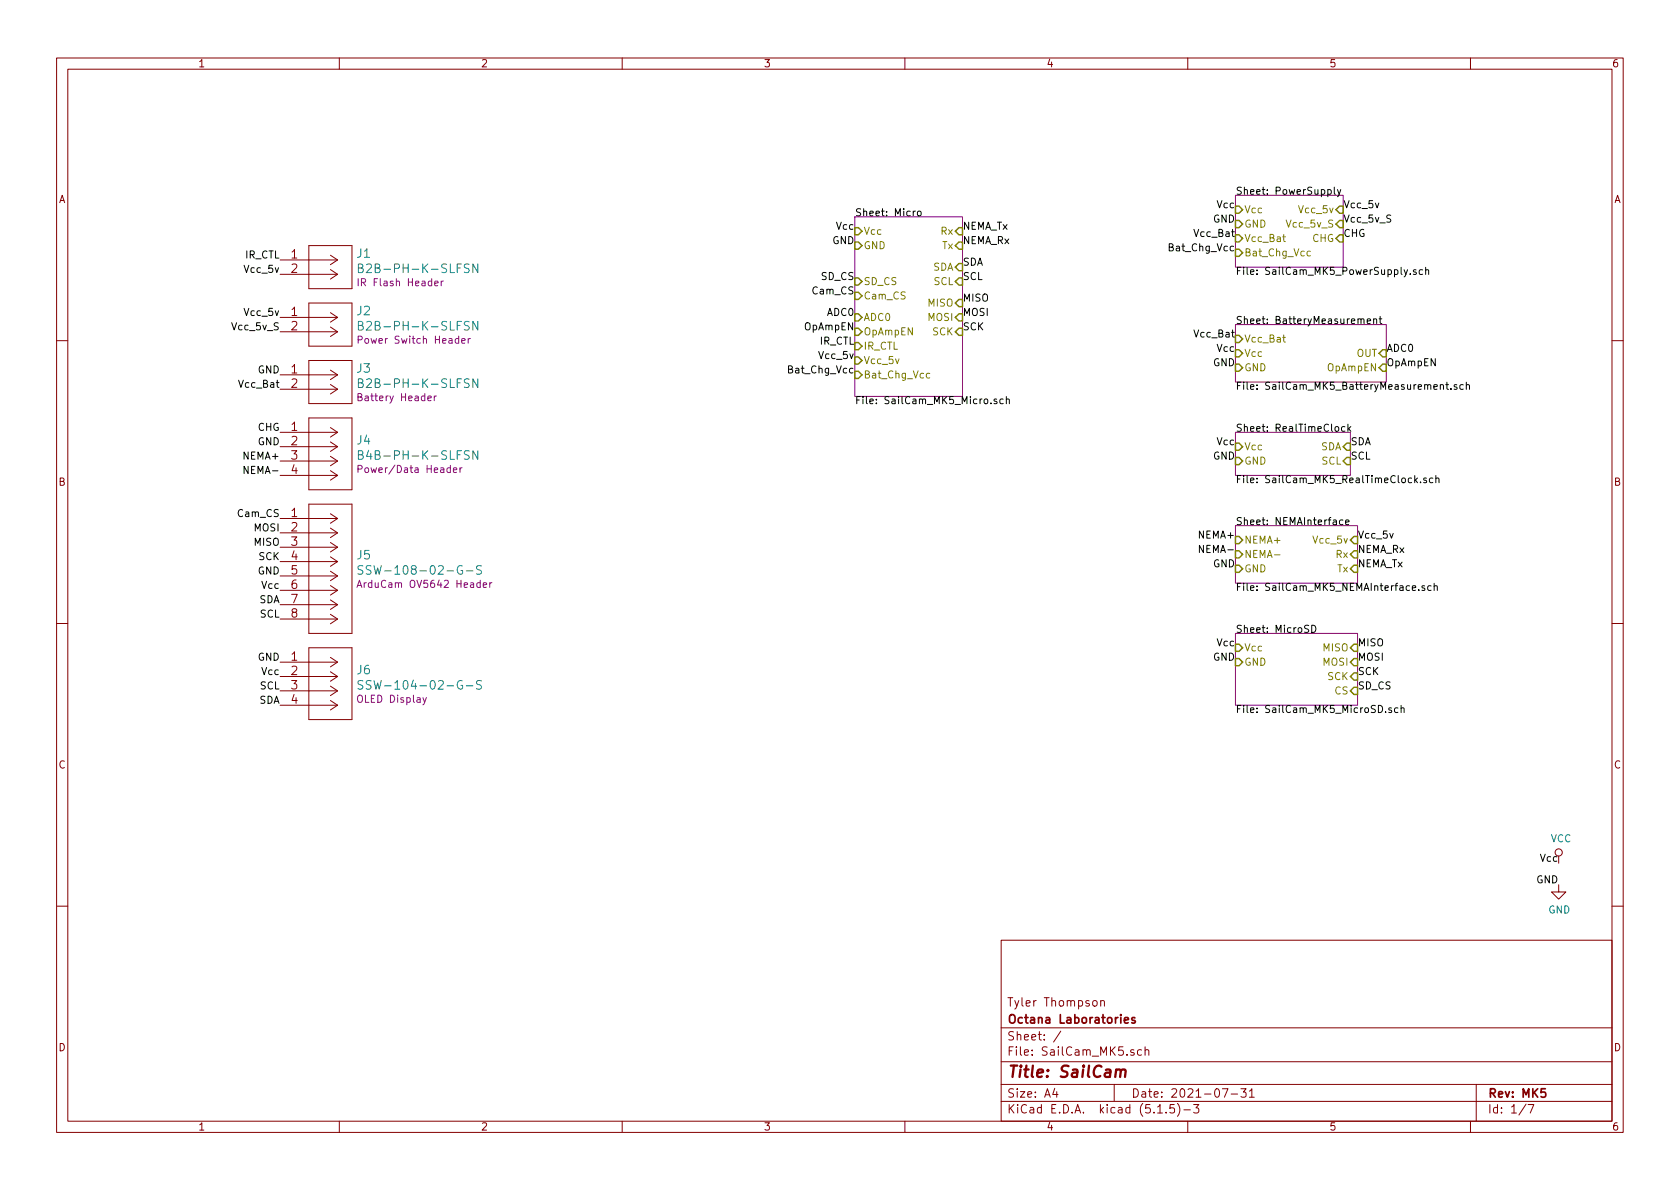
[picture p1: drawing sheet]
<svg xmlns="http://www.w3.org/2000/svg" width="297mm" height="210mm" viewBox="0 0 297 210" stroke-linecap="round" stroke-linejoin="round" font-family="sans-serif">
<g fill="none" stroke="#840000" stroke-width=".18">
<path d="M10 10.3h277v189.9h-277zM12 12.2h273v186.1h-273zM60 10.3v1.9M110 10.3v1.9M160 10.3v1.9M210 10.3v1.9M260 10.3v1.9M49.5 58.7h10.2M49.5 56.1h10.2M49.5 48.5h10.2M49.5 46h10.2M54.6 43.4h7.6v7.6h-7.6z"/>
<path d="M54.6 53.6h7.6v7.6h-7.6zM58.4 57.8l1.3 .9M58.4 55.3l1.3 .8M58.4 47.7l1.3 .8M58.4 45.1l1.3 .9M59.7 58.7l-1.3 .8M59.7 56.1l-1.3 .9M59.7 48.5l-1.3 .8M59.7 46l-1.3 .8M10 60.2h2M49.5 68.8h10.2M49.5 66.3h10.2"/>
<path d="M49.5 79h10.2M49.5 76.4h10.2M54.6 63.7h7.6v7.7h-7.6zM54.6 73.9h7.6v12.7h-7.6zM58.4 68l1.3 .8M58.4 65.5l1.3 .8M58.4 78.2l1.3 .8M58.4 75.6l1.3 .8M59.7 68.8l-1.3 .9M59.7 66.3l-1.3 .8M59.7 79l-1.3 .8M59.7 76.4l-1.3 .9"/>
<path d="M285 60.2h2M49.5 84.1h10.2M49.5 81.5h10.2M49.5 99.3h10.2M49.5 96.8h10.2M49.5 94.2h10.2M49.5 91.7h10.2M54.6 89.1h7.6v22.9h-7.6zM58.4 83.2l1.3 .9M58.4 80.7l1.3 .8M58.4 98.5l1.3 .8M58.4 95.9l1.3 .9"/>
<path d="M58.4 93.4l1.3 .8M58.4 90.9l1.3 .8M59.7 84.1l-1.3 .8M59.7 81.5l-1.3 .9M59.7 99.3l-1.3 .8M59.7 96.8l-1.3 .8M59.7 94.2l-1.3 .9M59.7 91.7l-1.3 .8M10 110.3h2M49.5 119.6h10.2M49.5 117.1h10.2M49.5 109.5h10.2"/>
<path d="M49.5 106.9h10.2M49.5 104.4h10.2M49.5 101.8h10.2M54.6 114.5h7.6v12.7h-7.6zM58.4 118.8l1.3 .8M58.4 116.3l1.3 .8M58.4 108.6l1.3 .9M58.4 106.1l1.3 .8M58.4 103.6l1.3 .8M58.4 101l1.3 .8M59.7 119.6l-1.3 .9M59.7 117.1l-1.3 .8"/>
<path d="M59.7 109.5l-1.3 .8M59.7 106.9l-1.3 .9M59.7 104.4l-1.3 .8M59.7 101.8l-1.3 .9M285 110.3h2M49.5 124.7h10.2M49.5 122.2h10.2M58.4 123.9l1.3 .8M58.4 121.3l1.3 .9M59.7 124.7l-1.3 .8M59.7 122.2l-1.3 .8M275.6 156.5v1.2h1.3l-1.3 1.3-1.3-1.3h1.3"/>
<path d="M10 160.2h2M177 166.3h108v32h-108zM193.3 177.1l.2-.2 .4 .2v.7l-.2 .1-.4-.1zM194.6 177.1l.1-.1a.37 .37 0 0 1 .6 .1v.8M194.6 176.9v1M285 160.2h2M60 198.3v1.9M110 198.3v1.9M160 198.3v1.9M177 194.8h108M177 191.8h108M177 187.8h108"/>
<path d="M177 181.8h108M186.5 192.5l-.4 1h1M186.8 193v1M187.6 182.3l-1.3 2M197 191.8v3M200.5 185.7a.37 .37 0 0 0-.6 .1l.1 .2 .5 .2 .1 .1-.3 .3-.4-.1M201.8 185.7l-.4-.1-.3 .3 .1 .6 .2 .1 .4-.1M202.5 185.7a.37 .37 0 0 1 .6 .1v.8M202.5 185.1v1.5M204.7 196.8h.8M206.2 196.7v.1M207.6 195.3h-.7l-.1 .7 .2-.1 .5 .1 .2 .2-.1 .5-.2 .1-.6-.1"/>
<path d="M208.2 195.1a1.71 1.71 0 0 1 0 2.3M209.3 196.3h1.2M210 198.3v1.9M211 195.3h1l-.5 .6 .4 .1v.7l-.2 .1-.7-.1M216.1 192.5h1l-.6 1.5M217.7 193.5h1.1M219.4 192.5h.9l-.5 .6 .5 .1v.7l-.3 .1-.6-.1M220.9 193l.4-.5v1.5M220.9 194h.9M260 198.3v1.9M261 191.8v6.5M269.8 195.2l-1.2 2"/>
<path d="M270.2 195.3h1l-.6 1.5"/>
<circle cx="275.6" cy="150.7" r=".63"/>
</g>
<path d="M198.8 180.4l.7-.1v-.3l-.5-.1-.2 .2 .1 .7h.6M200.7 180l-.4-.1-.2 .2 .1 .3 .5 .1v.3h-.6M273.2 192.5h-.7v.7l.2-.1 .5 .1 .1 .2-.1 .5-.2 .1-.5-.1" fill="none" stroke="#840000" stroke-width=".3"/>
<path d="M197.3 189.3a.5 .5 0 0 1 .9 .1l-.2 1M198.2 189.4a.47 .47 0 0 1 .4-.3 .47 .47 0 0 1 .4 .3l-.1 1" fill="none" stroke="#840000" stroke-width=".41"/>
<g fill="none" stroke="#840084" stroke-width=".18">
<path d="M151.1 38.3h19.1v31.8h-19.1zM218.4 34.5h19.1v12.7h-19.1zM63.3 49.3v1.2M78 49.7v.8M78.4 49.7l-.4 .2M82.8 59.9v.8M83.2 59.9l-.4 .2M218.4 57.4h26.7v10.2h-26.7zM63.3 70.2l.6-.1 .1-.2-.1-.2-.6-.1v1.3h.5l.2-.2v-.3l-.3-.2M63.3 60.1l.7-.1v-.4l-.2-.2h-.5v1.3M76.8 70v.9M77.2 70l-.4 .3"/>
<path d="M81.6 60.3l.6-.1v-.3h-.4l-.2 .1 .1 .6h.5M218.4 76.4h20.4v7.7h-20.4zM63.3 83l.6-.1 .1-.2v-.3l-.2-.1h-.5v1.3M80.2 83.1l.6-.1-.1-.2-.3-.1-.2 .2v.6h.5M81.3 82.7v.9M81.7 82.7l-.3 .1-.1 .2M218.4 93h21.6v10.1h-21.6zM63.1 103.9l.5-1.3 .4 1.3M63.2 103.5h.7M85.4 103.4l.7-.1-.1-.2-.4-.1-.2 .2 .1 .6h.5M86.6 103v.9M87 103l-.4 .3"/>
<path d="M218.4 112h21.6v12.7h-21.6zM75.4 123.4l-.4 1.1-.2 .1"/>
</g>
<g fill="none" stroke="#000" stroke-width=".18">
<path d="M161.8 37.3l-.3 .3M162.3 37.5l.1-.2 .4 .2 .1 .4-.2 .2-.3 .1-.1-.2zM234.8 33.6l.3-.1 .3 .3-.1 .5h-.5M235.9 33.1v1.1l.2 .2M236.5 33.5l.3 .9M237.1 33.5l-.4 1.2-.2 .1M240.6 56.6l.2-.2h.3l.1 .8M241.7 56.8l.6-.1v-.3h-.4l-.2 .2 .1 .6h.5M242.9 56.5l.2-.1h.3v.8M242.9 56.4v.8M243.8 56.4h.5M244 56v1l.3 .2"/>
<path d="M248.9 47.7l-.5 1.1-.1 .2M249.4 48.4v.1M250.4 47.7h-.3l-.2 .2 .1 .2 .4 .1v.3h-.5M251.5 47.7h-.3l-.3 .2 .1 .6h.5M252.1 47.8l.1-.1h.4v.8M252.1 47.3v1.2M176.2 70.6h-.3l-.2 .1 .1 .2 .4 .1v.3h-.5M177.4 70.6h-.4l-.2 .2 .1 .5h.5M177.9 70.7l.2-.1h.3l.1 .8M177.9 70.1v1.3M236.1 75.6l.2-.2 .4 .2v.4l-.1 .2-.3 .1-.2-.2zM237.8 75.5l-.4-.1-.2 .3 .1 .5h.5"/>
<path d="M238.3 75v1.3M238.5 75.8l.3 .5M238.8 75.4l-.5 .5M254.7 68.1l.1-.1 .3 .1 .1 .8M255.6 68h.5M255.8 67.6v1.1l.3 .2M256.5 68.7v.2M257.6 68.1l-.3-.1-.2 .2v.2l.5 .1v.3h-.5M258.7 68.1l-.3-.1-.3 .2 .1 .6h.5M259.3 68.1l.1-.1 .3 .1 .1 .8M259.3 67.6v1.3M43.9 82.5v1.2l-.7-1.2v1.2"/>
<path d="M212.8 96.4v1.3l-.7-1.3v1.3M237.4 92l-.3-.1-.3 .3 .2 .5h.4M237.9 92.3l.6-.1v-.2l-.4-.1-.2 .2 .1 .6h.5M250.3 84.9l.3 .5M250.6 84.5l-.5 .5M251.2 85.2v.2M252.2 84.6l-.3-.1-.2 .2 .1 .2 .4 .1v.3h-.5M253.3 84.6l-.3-.1-.3 .3 .2 .5h.4M253.9 84.7l.2-.2 .3 .1v.8M253.9 84.1v1.3M231.4 110.6h-.5l-.2 .1v.3l.6 .3 .1 .3-.3 .2h-.4M231.9 110.6a.64 .64 0 0 1 .8 .6 .64 .64 0 0 1-.8 .6z"/>
<path d="M249.7 104l.6-.1v-.3h-.4l-.2 .2 .1 .6h.5M250.9 104.3v.1M251.9 103.6h-.3l-.2 .2 .1 .1 .4 .2v.3h-.5M253 103.6h-.3l-.3 .2 .2 .6h.4M253.6 103.7l.2-.1h.3v.8M253.6 103.1v1.3M246 125.2h-.3l-.2 .1 .1 .2 .4 .1v.4h-.5M247.2 125.2h-.4l-.2 .2 .1 .6h.5M247.7 125.3l.2-.1h.3l.1 .8M247.7 124.7v1.3"/>
</g>
<g fill="none" stroke="#848400" stroke-width=".25">
<path d="M218.4 36.4h.7l.6 .7-.6 .6h-.7zM218.4 39h.7l.6 .6-.6 .7h-.7zM236.9 36.4h.6v1.3h-.6l-.7-.6zM236.9 39h.6v1.3h-.6l-.7-.7zM151.1 40.3h.7l.6 .6-.6 .6h-.7zM151.1 42.8h.7l.6 .6-.6 .7h-.7zM151.1 49.1h.7l.6 .7-.6 .6h-.7zM151.1 51.7h.7l.6 .6-.6 .7h-.7zM151.1 55.5h.7l.6 .6-.6 .7h-.7zM151.1 58h.7l.6 .7-.6 .6h-.7zM169.5 40.3h.7v1.2h-.7l-.6-.6zM169.5 42.8h.7v1.3h-.7l-.6-.7z"/>
<path d="M169.5 46.6h.7v1.3h-.7l-.6-.7zM169.5 49.1h.7v1.3h-.7l-.6-.6zM169.5 53h.7v1.2h-.7l-.6-.6zM169.5 55.5h.7v1.3h-.7l-.6-.7zM169.5 58h.7v1.3h-.7l-.6-.6zM218.4 41.5h.7l.6 .7-.6 .6h-.7zM218.4 44.1h.7l.6 .6-.6 .6h-.7zM218.4 59.3h.7l.6 .6-.6 .7h-.7zM236.2 42.2l.7-.7h.6v1.3h-.6zM151.1 60.6h.7l.6 .6-.6 .6h-.7zM151.1 63.1h.7l.6 .6-.6 .7h-.7zM151.1 65.7h.7l.6 .6-.6 .6h-.7z"/>
<path d="M218.4 78.4h.7l.6 .6-.6 .6h-.7zM218.4 64.4h.7l.6 .6-.6 .7h-.7zM218.4 61.8h.7l.6 .7-.6 .6h-.7zM238.1 78.4h.7v1.2h-.7l-.6-.6zM244.5 61.8h.6v1.3h-.6l-.7-.6zM244.5 64.4h.6v1.3h-.6l-.7-.7zM218.4 80.9h.7l.6 .6-.6 .7h-.7zM218.4 99.9h.7l.6 .7-.6 .6h-.7zM218.4 94.9h.7l.6 .6-.6 .6h-.7zM218.4 97.4h.7l.6 .6-.6 .7h-.7zM238.1 80.9h.7v1.3h-.7l-.6-.7zM238.8 95.5l.6-.6h.6v1.2h-.6z"/>
<path d="M239.4 97.4h.6v1.3h-.6l-.6-.7zM218.4 113.9h.7l.6 .6-.6 .7h-.7zM218.4 116.5h.7l.6 .6-.6 .6h-.7zM238.8 100.6l.6-.7h.6v1.3h-.6zM238.8 119.6l.6-.6h.6v1.3h-.6zM239.4 113.9h.6v1.3h-.6l-.6-.7zM239.4 116.5h.6v1.2h-.6l-.6-.6zM239.4 121.5h.6v1.3h-.6l-.6-.6z"/>
</g>
<path d="M226.8 41.9h.5M226.8 59.7h.5M227 41.4v1.1l.3 .2M227 59.2v1.1l.3 .2M231.7 44.5l-.4-.1-.2 .2 .1 .6h.5M164.4 66.1l-.4-.1-.2 .2 .1 .6h.5M225.3 98.1h1" fill="none" stroke="#848400" stroke-width=".18"/>
<g fill="none" stroke="#008484" stroke-width=".18">
<path d="M63.4 57.6l.6-.1 .2-.2-.2-.4-.6-.1v1.6h.6l.2-.3a.41 .41 0 0 0-.3-.5M63.4 47.4l.6-.1 .2-.2-.2-.3-.6-.1v1.5h.6l.2-.3a.41 .41 0 0 0-.3-.5M84.5 56.8v1.6l-.9-1.6v1.6M84.5 46.7v1.5l-.9-1.5v1.5M63.4 67.7l.6-.1 .2-.2-.2-.3-.6-.1v1.5h.6l.2-.3a.41 .41 0 0 0-.3-.5M84.5 67v1.5l-.9-1.5v1.5M84.5 79.7v1.5l-.9-1.5v1.5M63.4 80.4l.6-.1 .2-.2-.2-.3-.6-.1v1.5h.6l.2-.3a.41 .41 0 0 0-.3-.5M64.2 100.1a.68 .68 0 0 0-.9 0v.5l.7 .3 .2 .3-.3 .3h-.6M65.6 100.1a.62 .62 0 0 0-.8 0v.5l.7 .3 .1 .3-.3 .3h-.6M82.4 101h1.2M85.1 100.1a.68 .68 0 0 0-.8 0v.5l.8 .4v.4a.62 .62 0 0 1-.8 .1"/>
<path d="M64.2 120.4a.68 .68 0 0 0-.9 .1v.4l.7 .3 .2 .4-.3 .3-.6-.1M65.6 120.4a.62 .62 0 0 0-.8 .1v.4l.7 .3 .1 .4-.3 .3-.6-.1M82.4 121.3h1.2M85.1 120.4a.68 .68 0 0 0-.8 .1v.4l.8 .4v.4a.62 .62 0 0 1-.8 .1"/>
</g>
<text font-size="2.8" fill="#840000" x="178" y="190.5">Title: SailCam</text>
<g font-size="2.1" fill="#840000">
<text x="51.5" y="45.7">1</text>
<text x="51.5" y="48.3">2</text>
<text x="51.5" y="55.9">1</text>
<text x="51.5" y="58.4">2</text>
<text x="51.5" y="66">1</text>
<text x="51.5" y="68.6">2</text>
<text x="51.5" y="76.2">1</text>
<text x="51.5" y="78.7">2</text>
<text x="51.5" y="81.3">3</text>
<text x="51.5" y="83.8">4</text>
<text x="51.5" y="91.4">1</text>
<text x="51.5" y="94">2</text>
<text x="51.5" y="96.5">3</text>
<text x="51.5" y="99.1">4</text>
<text x="51.5" y="101.6">5</text>
<text x="51.5" y="104.1">6</text>
<text x="51.5" y="106.7">7</text>
<text x="51.5" y="109.2">8</text>
<text x="51.5" y="116.8">1</text>
<text x="51.5" y="119.4">2</text>
<text x="51.5" y="121.9">3</text>
<text x="51.5" y="124.5">4</text>
<text x="178" y="178">Tyler Thompson</text>
<text x="178" y="184">Sheet: /</text>
<text x="178" y="181">Octana Laboratories</text>
<text x="178" y="186.7">File: SailCam_MK5.sch</text>
<text x="178" y="196.9">KiCad E.D.A. kicad (5.1.5)-3</text>
<text x="178" y="194.1">Size: A4</text>
<text x="200" y="194.1">Date: 2021-07-31</text>
<text x="263" y="194.1">Rev: MK5</text>
<text x="263" y="196.9">Id: 1/7</text>
</g>
<g font-size="2.1" fill="#008484">
<text x="63.1" y="45.6">J1</text>
<text x="65" y="48.3">B2B-PH-K-SLFSN</text>
<text x="63.1" y="55.7">J2</text>
<text x="65" y="58.4">B2B-PH-K-SLFSN</text>
<text x="63.1" y="65.9">J3</text>
<text x="65" y="68.6">B2B-PH-K-SLFSN</text>
<text x="63.1" y="78.6">J4</text>
<text x="65" y="81.3">B4B-PH-K-SLFSN</text>
<text x="63.1" y="98.9">J5</text>
<text x="65.9" y="101.6">SSW-108-02-G-S</text>
<text x="63.1" y="119.2">J6</text>
<text x="65.9" y="121.9">SSW-104-02-G-S</text>
</g>
<g font-size="1.8" fill="#840000">
<text x="35" y="11.9">1</text>
<text x="85" y="11.9">2</text>
<text x="135" y="11.9">3</text>
<text x="185" y="11.9">4</text>
<text x="235" y="11.9">5</text>
<text x="285" y="11.9">6</text>
<text x="10.4" y="35.9">A</text>
<text x="285.4" y="35.9">A</text>
<text x="10.4" y="85.9">B</text>
<text x="285.4" y="85.9">B</text>
<text x="10.4" y="135.9">C</text>
<text x="285.4" y="135.9">C</text>
<text x="10.4" y="185.9">D</text>
<text x="285.4" y="185.9">D</text>
<text x="35" y="199.9">1</text>
<text x="85" y="199.9">2</text>
<text x="135" y="199.9">3</text>
<text x="185" y="199.9">4</text>
<text x="235" y="199.9">5</text>
<text x="285" y="199.9">6</text>
</g>
<g font-size="1.8">
<text x="218.4" y="34.4">Sheet: PowerSupply</text>
<text x="148" y="40.6">Vcc</text>
<text x="151.1" y="38.2">Sheet: Micro</text>
<text x="170.2" y="40.6">NEMA_Tx</text>
<text x="211.5" y="41.9">Vcc_Bat</text>
<text x="214.5" y="39.4">GND</text>
<text x="215.3" y="36.8">Vcc</text>
<text x="237.5" y="41.9">CHG</text>
<text x="237.5" y="39.4">Vcc_5v_S</text>
<text x="237.5" y="36.8">Vcc_5v</text>
<text x="43.3" y="45.7">IR_CTL</text>
<text x="147.2" y="43.2">GND</text>
<text x="170.2" y="43.2">NEMA_Rx</text>
<text x="170.2" y="47">SDA</text>
<text x="207" y="44.4">Bat_Chg_Vcc</text>
<text x="43.4" y="48.3">Vcc_5v</text>
<text x="143.9" y="52.1">Cam_CS</text>
<text x="145.2" y="49.5">SD_CS</text>
<text x="170.2" y="49.5">SCL</text>
<text x="170.2" y="53.3">MISO</text>
<text x="218.4" y="48.6">File: SailCam_MK5_PowerSupply.sch</text>
<text x="41.3" y="58.4">Vcc_5v_S</text>
<text x="43.4" y="55.9">Vcc_5v</text>
<text x="142.3" y="58.4">OpAmpEN</text>
<text x="146.3" y="55.9">ADC0</text>
<text x="170.2" y="58.4">SCK</text>
<text x="170.2" y="55.9">MOSI</text>
<text x="211.5" y="59.7">Vcc_Bat</text>
<text x="218.4" y="57.3">Sheet: BatteryMeasurement</text>
<text x="144.9" y="61">IR_CTL</text>
<text x="145" y="63.5">Vcc_5v</text>
<text x="214.5" y="64.8">GND</text>
<text x="215.3" y="62.2">Vcc</text>
<text x="245.1" y="62.2">ADC0</text>
<text x="245.1" y="64.8">OpAmpEN</text>
<text x="42.5" y="68.6">Vcc_Bat</text>
<text x="45.6" y="66">GND</text>
<text x="139.7" y="66">Bat_Chg_Vcc</text>
<text x="151.1" y="71.5">File: SailCam_MK5_Micro.sch</text>
<text x="218.4" y="68.9">File: SailCam_MK5_BatteryMeasurement.sch</text>
<text x="45.6" y="76.2">CHG</text>
<text x="218.4" y="76.3">Sheet: RealTimeClock</text>
<text x="43.3" y="81.3">NEMA+</text>
<text x="43.7" y="83.8">NEMA-</text>
<text x="45.6" y="78.7">GND</text>
<text x="214.5" y="81.3">GND</text>
<text x="215.3" y="78.7">Vcc</text>
<text x="238.8" y="78.7">SDA</text>
<text x="238.8" y="81.3">SCL</text>
<text x="218.4" y="85.4">File: SailCam_MK5_RealTimeClock.sch</text>
<text x="42.3" y="91.4">Cam_CS</text>
<text x="45" y="94">MOSI</text>
<text x="212.2" y="95.2">NEMA+</text>
<text x="218.4" y="92.9">Sheet: NEMAInterface</text>
<text x="240" y="95.2">Vcc_5v</text>
<text x="45" y="96.5">MISO</text>
<text x="45.6" y="101.6">GND</text>
<text x="45.8" y="99.1">SCK</text>
<text x="212.6" y="97.8">NEMA-</text>
<text x="214.5" y="100.3">GND</text>
<text x="240" y="100.3">NEMA_Tx</text>
<text x="240" y="97.8">NEMA_Rx</text>
<text x="45.8" y="106.7">SDA</text>
<text x="46.4" y="104.1">Vcc</text>
<text x="218.4" y="104.5">File: SailCam_MK5_NEMAInterface.sch</text>
<text x="46" y="109.2">SCL</text>
<text x="218.4" y="111.9">Sheet: MicroSD</text>
<text x="45.6" y="116.8">GND</text>
<text x="46.4" y="119.4">Vcc</text>
<text x="214.5" y="116.8">GND</text>
<text x="215.3" y="114.3">Vcc</text>
<text x="240" y="114.3">MISO</text>
<text x="240" y="116.8">MOSI</text>
<text x="240" y="119.4">SCK</text>
<text x="45.8" y="124.5">SDA</text>
<text x="46" y="121.9">SCL</text>
<text x="240" y="121.9">SD_CS</text>
<text x="218.4" y="126.1">File: SailCam_MK5_MicroSD.sch</text>
<text x="272.4" y="152.4">Vcc</text>
<text x="271.7" y="156.2">GND</text>
</g>
<g font-size="1.8" fill="#848400">
<text x="152.7" y="41.5">Vcc</text>
<text x="166.4" y="41.5">Rx</text>
<text x="220" y="37.7">Vcc</text>
<text x="220" y="40.3">GND</text>
<text x="227.7" y="40.3">Vcc_5v_S</text>
<text x="229.9" y="37.7">Vcc_5v</text>
<text x="152.7" y="44.1">GND</text>
<text x="164.9" y="47.9">SDA</text>
<text x="166.6" y="44.1">Tx</text>
<text x="220" y="42.8">Vcc_Bat</text>
<text x="220" y="45.3">Bat_Chg_Vcc</text>
<text x="232" y="42.8">CHG</text>
<text x="152.7" y="50.4">SD_CS</text>
<text x="152.7" y="53">Cam_CS</text>
<text x="165.1" y="50.4">SCL</text>
<text x="152.7" y="56.8">ADC0</text>
<text x="152.7" y="59.3">OpAmpEN</text>
<text x="164.1" y="54.2">MISO</text>
<text x="164.1" y="56.8">MOSI</text>
<text x="164.9" y="59.3">SCK</text>
<text x="152.7" y="61.8">IR_CTL</text>
<text x="152.7" y="64.4">Vcc_5v</text>
<text x="220" y="60.6">Vcc_Bat</text>
<text x="220" y="65.7">GND</text>
<text x="220" y="63.1">Vcc</text>
<text x="234.7" y="65.7">OpAmpEN</text>
<text x="239.9" y="63.1">OUT</text>
<text x="152.7" y="66.9">Bat_Chg_Vcc</text>
<text x="220" y="79.6">Vcc</text>
<text x="220" y="82.2">GND</text>
<text x="233.5" y="79.6">SDA</text>
<text x="233.7" y="82.2">SCL</text>
<text x="220" y="101.2">GND</text>
<text x="220" y="96.1">NEMA+</text>
<text x="220" y="98.7">NEMA-</text>
<text x="232.4" y="96.1">Vcc_5v</text>
<text x="236.2" y="98.7">Rx</text>
<text x="236.4" y="101.2">Tx</text>
<text x="220" y="115.2">Vcc</text>
<text x="220" y="117.7">GND</text>
<text x="234" y="115.2">MISO</text>
<text x="234" y="117.7">MOSI</text>
<text x="234.8" y="120.3">SCK</text>
<text x="236" y="122.8">CS</text>
</g>
<g font-size="1.8" fill="#840084">
<text x="64.1" y="50.6">IR Flash Header</text>
<text x="64.2" y="60.8">Power Switch Header</text>
<text x="63.9" y="70.9">Battery Header</text>
<text x="64.4" y="83.6">Power/Data Header</text>
<text x="64.3" y="104">ArduCam OV5642 Header</text>
<text x="63.4" y="124.3">OLED Display</text>
</g>
<g font-size="1.8" fill="#008484">
<text x="274.2" y="148.9">VCC</text>
<text x="273.8" y="161.5">GND</text>
</g>
</svg>
